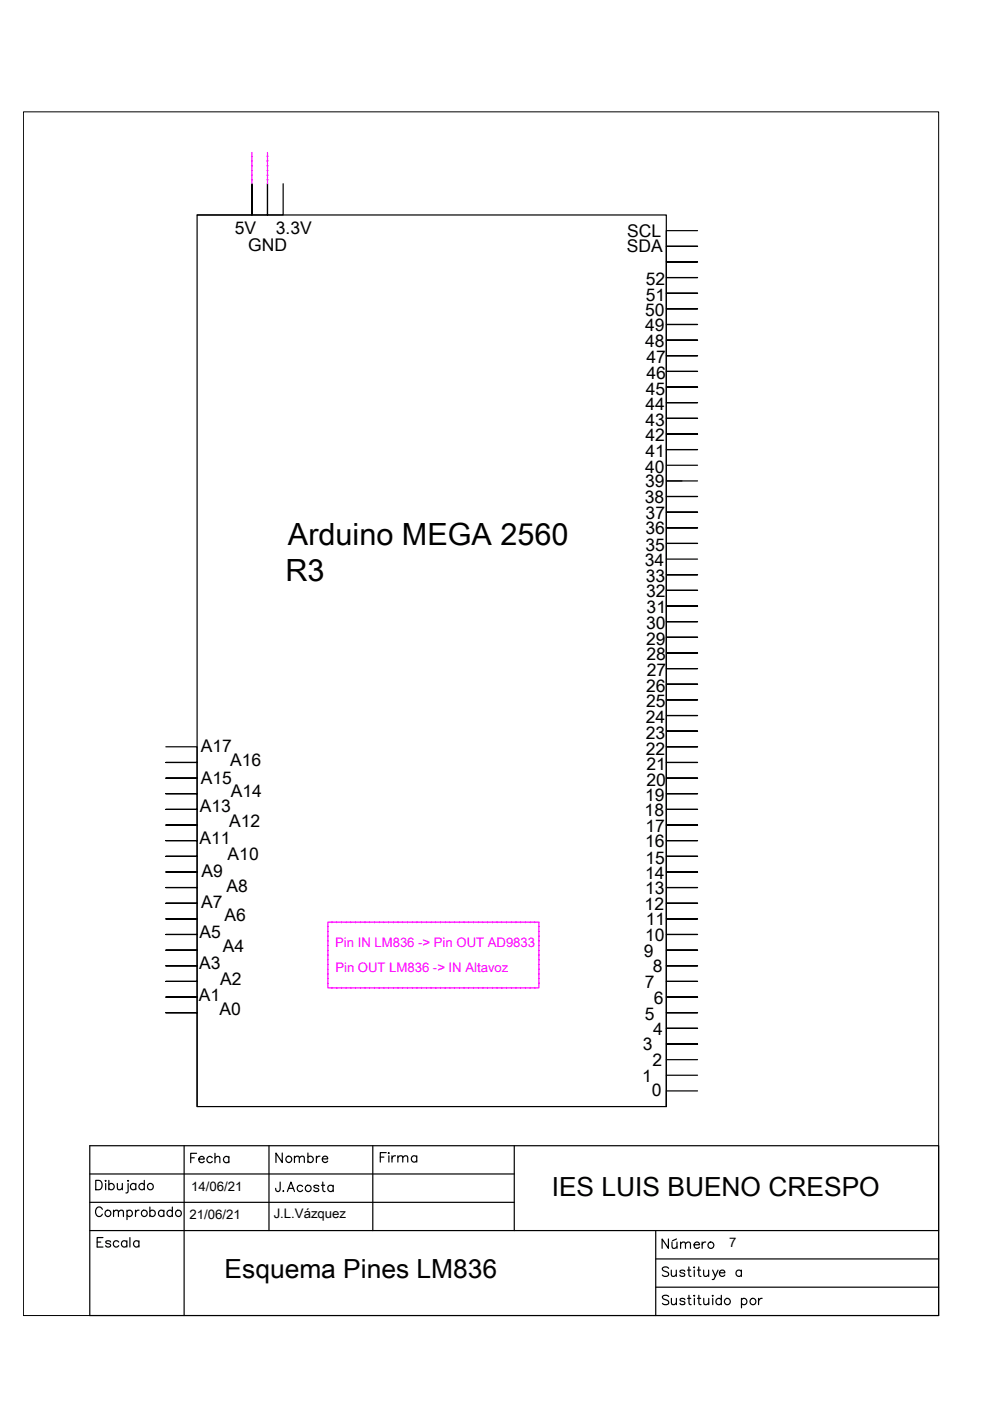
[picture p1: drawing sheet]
<svg xmlns="http://www.w3.org/2000/svg" width="210mm" height="297mm" viewBox="0 0 210 297" stroke-linecap="round" stroke-linejoin="round" font-family="sans-serif">
<g fill="none" stroke="#000" stroke-width=".25">
<path d="M60 39v6.6h-3.3v-6.6v6.6h-3.3v-6.6v6.6h-11.6M147.9 48.9h-6.6v3.3h6.6h-6.6v3.3h6.6h-6.6v3.4h6.6h-6.6v3.3h6.6h-6.6v3.3h6.6h-6.6v3.3h6.6h-6.6v3.3h6.6h-6.6v3.3h6.6h-6.6v3.3h6.6h-6.6v3.4h6.6h-6.6v3.3h6.6h-6.6v3.3h6.6h-6.6v3.3h6.6h-6.6v3.3h6.6h-6.6v3.3M147.9 98.6h-6.6v3.4h6.6M144.6 102h-3.3v3.3h6.6h-6.6v3.3h6.6h-6.6v3.3h6.6h-6.6v3.3h6.6h-6.6v3.3M147.9 118.5h-6.6v3.4h6.6h-6.6v3.3h6.6h-6.6v3.3h6.6h-6.6v3.3h6.6h-6.6v3.3h6.6h-6.6v3.3h6.6h-6.6v3.4h6.6h-6.6v3.3h6.6h-6.6v3.3h6.6h-6.6v3.3h6.6h-6.6v3.3h6.6h-6.6v3.3h6.6h-6.6v3.4h6.6h-6.6v3.3h6.6h-6.6v3.3h6.6h-6.6v3.3h6.6h-6.6v3.3h6.6h-6.6v3.3h6.6h-6.6v3.4h6.6h-6.6v3.3h6.6h-6.6v3.3h6.6h-6.6v3.3h6.6h-6.6v3.3h6.6h-6.6v3.3h6.6h-6.6v3.4h6.6h-6.6v3.3h6.6h-6.6v3.3h6.6h-6.6v3.3h6.6h-6.6v3.3h6.6h-6.6v3.3h6.6h-6.6v3.3h6.6h-6.6v3.4M35.2 158.3h6.6v3.4h-6.6h6.6v3.3h-6.6h6.6v3.3h-6.6h6.6v3.3h-6.6h6.6v3.3h-6.6h6.6v3.3h-6.6h6.6v3.4h-6.6h6.6v3.3h-6.6h6.6v3.3h-6.6h6.6v3.3h-6.6h6.6v3.3h-6.6h6.6v3.3h-6.6h6.6v3.4h-6.6h6.6v3.3h-6.6h6.6v3.3h-6.6h6.6v3.3h-6.6h6.6v3.3h-6.6h6.6v19.9M147.9 231.3h-6.6v3.3h-99.5v-189h99.5v189M147.9 228h-6.6v3.3M147.9 224.7h-6.6v3.3M19 242.9h180v36h-180zM19 254.9h90M19 248.9h90"/>
<path d="M20.3 250.3h.7a1.07 1.07 0 0 1 .7 1 1.07 1.07 0 0 1-.7 1h-.7zM21.7 256.4a.74 .74 0 0 0-.8-.5 .74 .74 0 0 0-.6 .8v.5a.74 .74 0 0 0 .6 .7 .74 .74 0 0 0 .8-.5M22.4 250.3v.2zM22.4 250.9v1.4M23.1 251.2a.64 .64 0 0 1 .9-.1 .64 .64 0 0 1 0 1 .64 .64 0 0 1-.9-.1M23.1 250.3v2M24.1 257l.4-.4 .5 .1 .1 1.2M24.1 256.6v1.3M24.9 250.9l.1 1.3 .4 .1 .5-.4M25.1 257l.5-.4 .5 .1 .1 1.2M25.9 250.9v1.4M26.9 256.9a.64 .64 0 0 1 1-.1 .64 .64 0 0 1 0 .9 .64 .64 0 0 1-1-.1"/>
<path d="M26.9 256.6v2M27.2 250.3v.2zM27.2 250.9v1.6l-.1 .3-.4 .1M28.7 256.6v1.3M28.8 251.2a.64 .64 0 0 0-.9-.1 .64 .64 0 0 0 0 1 .64 .64 0 0 0 .9-.1M28.8 250.9v1.4M29.5 256.6a.64 .64 0 0 0-.8 .6M30.6 251.2a.64 .64 0 0 0-.9-.1 .64 .64 0 0 0 0 1 .64 .64 0 0 0 .9-.1M30.6 250.3v2M31.8 256.9a.64 .64 0 0 1 .9-.1 .64 .64 0 0 1 0 .9 .64 .64 0 0 1-.9-.1M31.8 255.9v2M34.7 256.9a.64 .64 0 0 0-.9-.1 .64 .64 0 0 0 0 .9 .64 .64 0 0 0 .9-.1"/>
<path d="M34.7 256.6v1.3M36.5 256.9a.64 .64 0 0 0-.9-.1 .64 .64 0 0 0 0 .9 .64 .64 0 0 0 .9-.1M36.5 255.9v2M39 242.9v36M57 242.9v18M59.4 250.6l-.1 1.8-.3 .2-.4-.1-.2-.5M60.1 252.4v.2l.1-.1M60.9 252.6l.8-2 .7 2M61.2 252h1M64.2 251.6a.64 .64 0 0 0-1-.1 .64 .64 0 0 0 0 .9 .64 .64 0 0 0 1-.1M67.6 251.6a.62 .62 0 0 0-1.1 0l.3 .3 .7 .2 .1 .2a.6 .6 0 0 1-1.1 0M68.2 251.3h.6"/>
<path d="M68.4 250.6v1.7l.1 .2 .4 .1M70.6 251.6a.64 .64 0 0 0-.9-.1 .64 .64 0 0 0 0 .9 .64 .64 0 0 0 .9-.1M70.6 251.3v1.3M79 242.9v18M109 242.9v18M19 260.9h180M20.6 263.3h.8M21.8 262.4h-1.2v2h1.2M23.5 263.3a.62 .62 0 0 0-1.1 0l.3 .3 .7 .2 .1 .3a.6 .6 0 0 1-1.1 0M25.2 263.3a.64 .64 0 0 0-1 0 .64 .64 0 0 0 0 .9 .64 .64 0 0 0 1-.1M26.9 263.3a.64 .64 0 0 0-1 0 .64 .64 0 0 0 0 .9 .64 .64 0 0 0 1-.1M26.9 263.1v1.3"/>
<path d="M27.5 262.4v2M29.4 263.3a.64 .64 0 0 0-.9 0 .64 .64 0 0 0 0 .9 .64 .64 0 0 0 .9-.1M29.4 263.1v1.3M139 260.9v18M139 272.9h60M139 266.9h60M141.8 268.9a.75 .75 0 0 0-.8-.3 .75 .75 0 0 0-.6 .5l.2 .3 .8 .3a.47 .47 0 0 1 .4 .3 .47 .47 0 0 1-.2 .5 .89 .89 0 0 1-1.2-.2M141.8 274.9a.76 .76 0 0 0-1.4 .2l.2 .3 .8 .3a.49 .49 0 0 1 .4 .3 .49 .49 0 0 1-.2 .5 .97 .97 0 0 1-1.2-.2M142.3 269.3l.1 1.2 .5 .1 .5-.4M142.4 275.3l.1 1.2 .4 .1 .5-.4M143.4 269.3v1.3M143.4 275.3v1.3"/>
<path d="M145.2 269.6a.61 .61 0 0 0-1 0l.2 .3 .7 .2 .1 .2a.59 .59 0 0 1-1 0M145.2 275.6a.59 .59 0 0 0-1 0l.1 .2 .8 .2 .1 .3a.61 .61 0 0 1-1 0M145.8 269.3h.6M145.8 275.3h.7M146.1 268.6v1.6v.3l.4 .1M146.1 274.6v1.6l.1 .3 .3 .1M147.1 274.7h.2zM147.2 268.6v.2zM147.2 269.3v1.3M147.2 275.3v1.3M147.9 269.3h.6M147.9 275.3h.7"/>
<path d="M148.2 268.6v1.6v.3l.4 .1M148.2 274.6v1.6l.1 .3 .3 .1M149.2 269.3l.1 1.2 .5 .1 .4-.4M149.2 275.3l.1 1.2 .5 .1 .5-.4M150.2 269.3v1.3M150.3 275.3v1.3M151 274.7h.2zM151.1 269.3l.6 1.3 .5-1.3M151.1 275.3v1.3M151.7 270.6l-.3 .6-.4 .1M152.5 269.9h1.2a.62 .62 0 0 0-.9-.6 .62 .62 0 0 0-.2 1 .6 .6 0 0 0 1.1 0M152.9 275.6a.64 .64 0 0 0-.9-.1 .64 .64 0 0 0 0 .9 .64 .64 0 0 0 .9-.1"/>
<path d="M152.9 274.6v2M157.2 269.6a.64 .64 0 0 0-.9-.1 .64 .64 0 0 0 0 .9 .64 .64 0 0 0 .9-.1M157.2 269.3v1.3M157.2 275.6a.64 .64 0 0 1 1-.1 .64 .64 0 0 1 0 .9 .64 .64 0 0 1-1-.1M157.2 275.3v2M160.8 275.3v1.3M161.6 275.3a.68 .68 0 0 0-.8 .6"/>
<circle cx="22.9" cy="257.2" r=".66"/>
<circle cx="30.6" cy="257.2" r=".66"/>
<circle cx="31.9" cy="251.6" r=".67"/>
<circle cx="37.8" cy="257.2" r=".66"/>
<circle cx="65.3" cy="251.9" r=".66"/>
<circle cx="154.2" cy="275.9" r=".66"/>
<circle cx="159.6" cy="275.9" r=".67"/>
</g>
<g fill="none" stroke="#f0f" stroke-width=".25">
<path d="M53.4 32.3v.6M53.4 33.4v.5M53.4 34.4v.5M53.4 35.4v.5M53.4 36.4v.5M53.4 37.4v.5M53.4 38.4v.6M56.7 32.3v.6M56.7 33.4v.5M56.7 34.4v.5M56.7 35.4v.5M56.7 36.4v.5"/>
<path d="M56.7 37.4v.5M56.7 38.4v.6M69.5 196.7v.5M69.5 197.7v.5M69.5 198.7v.5M69.5 199.7v.5M70.2 195.5h-.7v.7M70.6 195.5h.5M71.6 195.5h.5M72.7 195.5h.4M73.6 195.5h.6M74.6 195.5h.5"/>
<path d="M75.6 195.5h.5M76.7 195.5h.4M77.6 195.5h.6M78.6 195.5h.5M79.6 195.5h.5M80.7 195.5h.4M81.6 195.5h.5M82.6 195.5h.5M83.6 195.5h.5M84.7 195.5h.4M85.6 195.5h.5M86.6 195.5h.6"/>
<path d="M87.6 195.5h.5M88.7 195.5h.4M89.6 195.5h.5M90.6 195.5h.6M91.6 195.5h.5M92.7 195.5h.4M93.6 195.5h.5M94.6 195.5h.6M95.6 195.5h.5M96.7 195.5h.4M97.6 195.5h.5M98.6 195.5h.6"/>
<path d="M99.6 195.5h.5M100.7 195.5h.4M101.6 195.5h.5M102.6 195.5h.6M103.6 195.5h.5M104.6 195.5h.5M105.6 195.5h.5M106.6 195.5h.6M107.6 195.5h.5M108.6 195.5h.5M109.7 195.5h.4M110.6 195.5h.6"/>
<path d="M111.6 195.5h.5M112.6 195.5h.5M113.7 195.5h.6v.7M114.3 196.7v.5M114.3 197.7v.5M114.3 198.7v.5M114.3 199.7v.5M69.5 208.7v.8h.7M69.5 200.7v.5M69.5 201.7v.5M69.5 202.7v.5M69.5 203.7v.5"/>
<path d="M69.5 204.7v.5M69.5 205.7v.5M69.5 206.7v.5M69.5 207.7v.5M70.6 209.5h.5M71.6 209.5h.5M72.7 209.5h.4M73.6 209.5h.6M74.6 209.5h.5M75.6 209.5h.5M76.7 209.5h.4M77.6 209.5h.6"/>
<path d="M78.6 209.5h.5M79.6 209.5h.5M80.7 209.5h.4M81.6 209.5h.5M82.6 209.5h.5M83.6 209.5h.5M84.7 209.5h.4M85.6 209.5h.5M86.6 209.5h.6M87.6 209.5h.5M88.7 209.5h.4M89.6 209.5h.5"/>
<path d="M90.6 209.5h.6M91.6 209.5h.5M92.7 209.5h.4M93.6 209.5h.5M94.6 209.5h.6M95.6 209.5h.5M96.7 209.5h.4M97.6 209.5h.5M98.6 209.5h.6M99.6 209.5h.5M100.7 209.5h.4M101.6 209.5h.5"/>
<path d="M102.6 209.5h.6M103.6 209.5h.5M104.6 209.5h.5M105.6 209.5h.5M106.6 209.5h.6M107.6 209.5h.5M108.6 209.5h.5M109.7 209.5h.4M110.6 209.5h.6M111.6 209.5h.5M112.6 209.5h.5M114.3 208.7v.8h-.6"/>
<path d="M114.3 200.7v.5M114.3 201.7v.5M114.3 202.7v.5M114.3 203.7v.5M114.3 204.7v.5M114.3 205.7v.5M114.3 206.7v.5M114.3 207.7v.5"/>
</g>
<g fill="#f0f" stroke="#f0f" stroke-width=".21">
<circle cx="53.4" cy="38.1" r=".11"/>
<circle cx="53.4" cy="37.1" r=".11"/>
<circle cx="53.4" cy="36.1" r=".11"/>
<circle cx="53.4" cy="35.1" r=".11"/>
<circle cx="53.4" cy="34.1" r=".11"/>
<circle cx="53.4" cy="33.1" r=".11"/>
<circle cx="56.7" cy="38.1" r=".11"/>
<circle cx="56.7" cy="37.1" r=".11"/>
<circle cx="56.7" cy="36.1" r=".11"/>
<circle cx="56.7" cy="35.1" r=".11"/>
<circle cx="56.7" cy="34.1" r=".11"/>
<circle cx="56.7" cy="33.1" r=".11"/>
<circle cx="114.3" cy="196.5" r=".11"/>
<circle cx="114.3" cy="197.5" r=".11"/>
<circle cx="114.3" cy="198.5" r=".11"/>
<circle cx="114.3" cy="199.5" r=".11"/>
<circle cx="114.3" cy="200.5" r=".11"/>
<circle cx="114.3" cy="201.5" r=".11"/>
<circle cx="114.3" cy="202.5" r=".11"/>
<circle cx="114.3" cy="203.5" r=".11"/>
<circle cx="114.3" cy="204.5" r=".11"/>
<circle cx="114.3" cy="205.5" r=".11"/>
<circle cx="114.3" cy="206.5" r=".11"/>
<circle cx="114.3" cy="207.5" r=".11"/>
<circle cx="114.3" cy="208.5" r=".11"/>
<circle cx="113.4" cy="209.4" r=".11"/>
<circle cx="112.4" cy="209.4" r=".11"/>
<circle cx="111.4" cy="209.4" r=".11"/>
<circle cx="110.4" cy="209.4" r=".11"/>
<circle cx="109.4" cy="209.4" r=".11"/>
<circle cx="108.4" cy="209.4" r=".11"/>
<circle cx="107.4" cy="209.4" r=".11"/>
<circle cx="106.4" cy="209.4" r=".11"/>
<circle cx="105.4" cy="209.4" r=".11"/>
<circle cx="104.4" cy="209.4" r=".11"/>
<circle cx="103.4" cy="209.4" r=".11"/>
<circle cx="102.4" cy="209.4" r=".11"/>
<circle cx="101.4" cy="209.4" r=".11"/>
<circle cx="100.4" cy="209.4" r=".11"/>
<circle cx="99.4" cy="209.4" r=".11"/>
<circle cx="98.4" cy="209.4" r=".11"/>
<circle cx="97.4" cy="209.4" r=".11"/>
<circle cx="96.4" cy="209.4" r=".11"/>
<circle cx="95.4" cy="209.4" r=".11"/>
<circle cx="94.4" cy="209.4" r=".11"/>
<circle cx="93.4" cy="209.4" r=".11"/>
<circle cx="92.4" cy="209.4" r=".11"/>
<circle cx="91.4" cy="209.4" r=".11"/>
<circle cx="90.4" cy="209.4" r=".11"/>
<circle cx="89.4" cy="209.4" r=".11"/>
<circle cx="88.4" cy="209.4" r=".11"/>
<circle cx="87.4" cy="209.4" r=".11"/>
<circle cx="86.4" cy="209.4" r=".11"/>
<circle cx="85.4" cy="209.4" r=".11"/>
<circle cx="84.4" cy="209.4" r=".11"/>
<circle cx="83.4" cy="209.4" r=".11"/>
<circle cx="82.4" cy="209.4" r=".11"/>
<circle cx="81.4" cy="209.4" r=".11"/>
<circle cx="80.4" cy="209.4" r=".11"/>
<circle cx="79.4" cy="209.4" r=".11"/>
<circle cx="78.4" cy="209.4" r=".11"/>
<circle cx="77.4" cy="209.4" r=".11"/>
<circle cx="76.4" cy="209.4" r=".11"/>
<circle cx="75.4" cy="209.4" r=".11"/>
<circle cx="74.4" cy="209.4" r=".11"/>
<circle cx="73.4" cy="209.4" r=".11"/>
<circle cx="72.4" cy="209.4" r=".11"/>
<circle cx="71.4" cy="209.4" r=".11"/>
<circle cx="70.4" cy="209.4" r=".11"/>
<circle cx="69.5" cy="208.5" r=".11"/>
<circle cx="69.5" cy="207.5" r=".11"/>
<circle cx="69.5" cy="206.5" r=".11"/>
<circle cx="69.5" cy="205.5" r=".11"/>
<circle cx="69.5" cy="204.5" r=".11"/>
<circle cx="69.5" cy="203.5" r=".11"/>
<circle cx="69.5" cy="202.5" r=".11"/>
<circle cx="69.5" cy="201.5" r=".11"/>
<circle cx="69.5" cy="200.5" r=".11"/>
<circle cx="69.5" cy="199.5" r=".11"/>
<circle cx="69.5" cy="198.5" r=".11"/>
<circle cx="69.5" cy="197.5" r=".11"/>
<circle cx="69.5" cy="196.5" r=".11"/>
<circle cx="70.4" cy="195.5" r=".11"/>
<circle cx="71.4" cy="195.5" r=".11"/>
<circle cx="72.4" cy="195.5" r=".11"/>
<circle cx="73.4" cy="195.5" r=".11"/>
<circle cx="74.4" cy="195.5" r=".11"/>
<circle cx="75.4" cy="195.5" r=".11"/>
<circle cx="76.4" cy="195.5" r=".11"/>
<circle cx="77.4" cy="195.5" r=".11"/>
<circle cx="78.4" cy="195.5" r=".11"/>
<circle cx="79.4" cy="195.5" r=".11"/>
<circle cx="80.4" cy="195.5" r=".11"/>
<circle cx="81.4" cy="195.5" r=".11"/>
<circle cx="82.4" cy="195.5" r=".11"/>
<circle cx="83.4" cy="195.5" r=".11"/>
<circle cx="84.4" cy="195.5" r=".11"/>
<circle cx="85.4" cy="195.5" r=".11"/>
<circle cx="86.4" cy="195.5" r=".11"/>
<circle cx="87.4" cy="195.5" r=".11"/>
<circle cx="88.4" cy="195.5" r=".11"/>
<circle cx="89.4" cy="195.5" r=".11"/>
<circle cx="90.4" cy="195.5" r=".11"/>
<circle cx="91.4" cy="195.5" r=".11"/>
<circle cx="92.4" cy="195.5" r=".11"/>
<circle cx="93.4" cy="195.5" r=".11"/>
<circle cx="94.4" cy="195.5" r=".11"/>
<circle cx="95.4" cy="195.5" r=".11"/>
<circle cx="96.4" cy="195.5" r=".11"/>
<circle cx="97.4" cy="195.5" r=".11"/>
<circle cx="98.4" cy="195.5" r=".11"/>
<circle cx="99.4" cy="195.5" r=".11"/>
<circle cx="100.4" cy="195.5" r=".11"/>
<circle cx="101.4" cy="195.5" r=".11"/>
<circle cx="102.4" cy="195.5" r=".11"/>
<circle cx="103.4" cy="195.5" r=".11"/>
<circle cx="104.4" cy="195.5" r=".11"/>
<circle cx="105.4" cy="195.5" r=".11"/>
<circle cx="106.4" cy="195.5" r=".11"/>
<circle cx="107.4" cy="195.5" r=".11"/>
<circle cx="108.4" cy="195.5" r=".11"/>
<circle cx="109.4" cy="195.5" r=".11"/>
<circle cx="110.4" cy="195.5" r=".11"/>
<circle cx="111.4" cy="195.5" r=".11"/>
<circle cx="112.4" cy="195.5" r=".11"/>
<circle cx="113.4" cy="195.5" r=".11"/>
</g>
<path d="M5 23.7h194v255.2h-194z" fill="none" stroke="#000" stroke-width=".21"/>
<g font-size="6.5">
<text x="61.1" y="115.5">Arduino MEGA 2560</text>
<text x="60.5" y="123.3">R3</text>
</g>
<g font-size="5.6">
<text x="117" y="253.6">IES LUIS BUENO CRESPO</text>
<text x="47.6" y="270.9">Esquema Pines LM836</text>
</g>
<g font-size="5.3">
<text x="57.1" y="247.6">Nombre</text>
<text x="79.4" y="247.6">Firma</text>
<text x="139" y="266">Número</text>
</g>
<text font-size="4.9" x="39.2" y="247.6">Fecha</text>
<g font-size="3.7">
<text x="49.8" y="49.7">5V</text>
<text x="52.6" y="53.2">GND</text>
<text x="58.5" y="49.5">3.3V</text>
<text x="132.9" y="53.4">SDA</text>
<text x="133" y="50.2">SCL</text>
<text x="136.9" y="63.7">51</text>
<text x="136.9" y="60.4">52</text>
<text x="136.8" y="70.3">49</text>
<text x="136.8" y="67">50</text>
<text x="136.8" y="73.5">48</text>
<text x="137.1" y="77">47</text>
<text x="136.9" y="83.7">45</text>
<text x="137.1" y="80.3">46</text>
<text x="136.9" y="86.9">44</text>
<text x="136.9" y="93.6">42</text>
<text x="136.9" y="90.4">43</text>
<text x="136.8" y="100.2">40</text>
<text x="136.9" y="97">41</text>
<text x="136.7" y="106.6">38</text>
<text x="136.8" y="103.3">39</text>
<text x="136.9" y="113.3">36</text>
<text x="136.9" y="109.9">37</text>
<text x="136.9" y="116.7">35</text>
<text x="136.7" y="120">34</text>
<text x="136.9" y="123.3">33</text>
<text x="137" y="126.6">32</text>
<text x="137.1" y="130">31</text>
<text x="137" y="133.4">30</text>
<text x="137" y="136.7">29</text>
<text x="137.1" y="140">28</text>
<text x="137.1" y="143.3">27</text>
<text x="137" y="149.9">25</text>
<text x="137" y="146.7">26</text>
<text x="136.9" y="153.3">24</text>
<text x="42.6" y="159.4">A17</text>
<text x="136.9" y="156.6">23</text>
<text x="137" y="160">22</text>
<text x="42.6" y="166.2">A15</text>
<text x="48.8" y="162.4">A16</text>
<text x="137" y="166.6">20</text>
<text x="137.1" y="163.3">21</text>
<text x="42.4" y="172.1">A13</text>
<text x="49" y="168.9">A14</text>
<text x="136.7" y="173.1">18</text>
<text x="136.8" y="169.9">19</text>
<text x="42.3" y="179">A11</text>
<text x="48.6" y="175.4">A12</text>
<text x="136.8" y="179.6">16</text>
<text x="136.8" y="176.5">17</text>
<text x="42.7" y="186">A9</text>
<text x="48.3" y="182.3">A10</text>
<text x="136.8" y="183.1">15</text>
<text x="48.1" y="189.2">A8</text>
<text x="136.8" y="189.5">13</text>
<text x="136.8" y="186.3">14</text>
<text x="42.7" y="192.5">A7</text>
<text x="47.6" y="195.3">A6</text>
<text x="136.7" y="193">12</text>
<text x="136.9" y="196.1">11</text>
<text x="42.3" y="198.8">A5</text>
<text x="47.3" y="201.8">A4</text>
<text x="136.5" y="202.8">9</text>
<text x="136.8" y="199.6">10</text>
<text x="42.2" y="205.5">A3</text>
<text x="46.7" y="208.9">A2</text>
<text x="136.7" y="209.5">7</text>
<text x="138.4" y="206.1">8</text>
<text x="42.1" y="212.2">A1</text>
<text x="46.5" y="215.3">A0</text>
<text x="138.6" y="212.9">6</text>
<text x="136.7" y="216.2">5</text>
<text x="138.5" y="219.4">4</text>
<text x="136.3" y="222.7">3</text>
<text x="138.3" y="226.1">2</text>
<text x="136.2" y="229.4">1</text>
<text x="138.2" y="232.4">0</text>
</g>
<g font-size="2.8" fill="#f0f">
<text x="71.1" y="200.8">Pin IN LM836 -&gt; Pin OUT AD9833</text>
<text x="71.1" y="206.1">Pin OUT LM836 -&gt; IN Altavoz</text>
</g>
<g font-size="2.8">
<text x="40.5" y="252.5">14/06/21</text>
<text x="40.2" y="258.4">21/06/21</text>
<text x="58" y="258.1">J.L.Vázquez</text>
<text x="154.6" y="264.4">7</text>
</g>
</svg>
